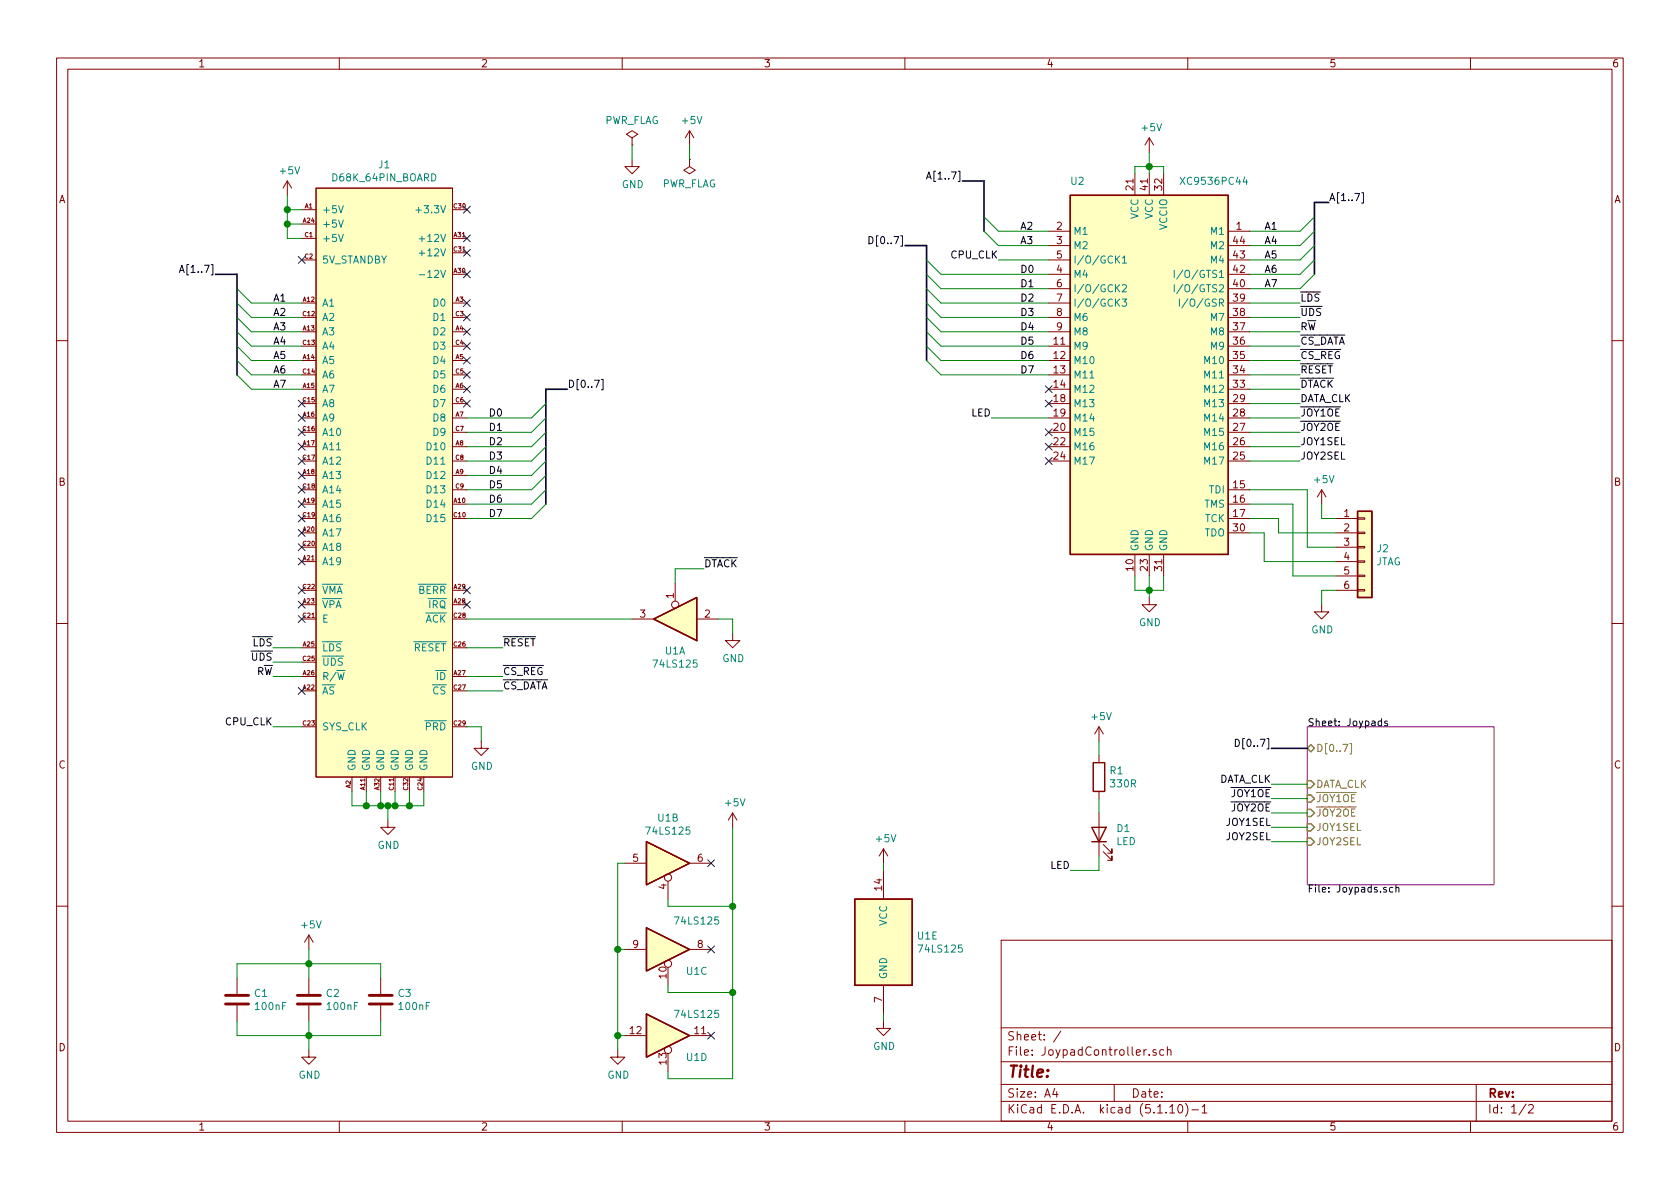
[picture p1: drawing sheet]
<svg xmlns="http://www.w3.org/2000/svg" width="297mm" height="210mm" viewBox="0 0 297 210" stroke-linecap="round" stroke-linejoin="round" font-family="sans-serif">
<g fill="none" stroke="#840000" stroke-width=".18">
<path d="M10 10.3h277v189.9h-277zM12 12.2h273v186.1h-273zM60 10.3v1.9M110 10.3v1.9M160 10.3v1.9M210 10.3v1.9M260 10.3v1.9M50.8 32l-.8 1.3M50.8 32v2.5M50.8 32l.8 1.3M53.3 37.1h2.6M53.3 39.6h2.6"/>
<path d="M55.9 33.3h24.1v104.1h-24.1zM80 37.1h2.5M111.8 28.2v1.3h1.2l-1.2 1.2-1.3-1.2h1.3M111.8 24.4l1-.7-1-.6-1.1 .6 1.1 .7v1.2M111.8 25.6h.1M121.9 28.2v1.3l1 .6-1 .6-1-.6 1-.6M121.9 28.2h.1M121.9 23.1l-.7 1.3M121.9 23.1v2.5M121.9 23.1l.8 1.3M200.7 30.7v3.8M203.2 24.4v2.5"/>
<path d="M203.2 30.7v3.8M203.2 24.4l-.8 1.2M203.2 24.4l.8 1.2M205.7 30.7v3.8M53.3 58.7h2.6M53.3 56.1h2.6M53.3 53.6h2.6M53.3 46h2.6M53.3 42.2h2.6M80 58.7h2.5M80 56.1h2.5M80 53.6h2.5"/>
<path d="M80 48.5h2.5M80 42.2h2.5M80 44.7h2.5M185.4 40.9h3.8M185.4 43.4h3.8M185.4 58.7h3.8M185.4 56.1h3.8M185.4 53.6h3.8M185.4 48.5h3.8M185.4 51h3.8M185.4 46h3.8M217.2 40.9h3.8"/>
<path d="M217.2 43.4h3.8M217.2 58.7h3.8M217.2 56.1h3.8M217.2 53.6h3.8M217.2 48.5h3.8M217.2 51h3.8M217.2 46h3.8M10 60.2h2M53.3 61.2h2.6M53.3 63.7h2.6M53.3 66.3h2.6M53.3 68.8h2.6"/>
<path d="M53.3 71.4h2.6M53.3 73.9h2.6M53.3 76.4h2.6M53.3 79h2.6M80 61.2h2.5M80 63.7h2.5M80 66.3h2.5M80 68.8h2.5M80 71.4h2.5M80 73.9h2.5M80 76.4h2.5M80 79h2.5"/>
<path d="M185.4 61.2h3.8M185.4 63.7h3.8M185.4 66.3h3.8M185.4 68.8h3.8M185.4 71.4h3.8M185.4 73.9h3.8M185.4 76.4h3.8M185.4 79h3.8M217.2 61.2h3.8M217.2 63.7h3.8M217.2 66.3h3.8M217.2 68.8h3.8"/>
<path d="M217.2 71.4h3.8M217.2 73.9h3.8M217.2 76.4h3.8M217.2 79h3.8M285 60.2h2M53.3 86.6h2.6M53.3 89.1h2.6M53.3 91.7h2.6M53.3 81.5h2.6M53.3 94.2h2.6M53.3 96.8h2.6M53.3 99.3h2.6"/>
<path d="M53.3 84.1h2.6M80 86.6h2.5M80 89.1h2.5M80 91.7h2.5M80 81.5h2.5M80 84.1h2.5M185.4 81.5h3.8M200.7 98v3.8M203.2 98v3.8M205.7 98v3.8M217.2 86.6h3.8M217.2 89.1h3.8"/>
<path d="M217.2 91.7h3.8M217.2 81.5h3.8M217.2 94.2h3.8M233.7 86.6l-.8 1.3M233.7 86.6v2.5M233.7 86.6l.7 1.3M236.2 91.7h3.8M236.2 94.2h3.8M236.2 96.8h3.8M236.2 99.3h3.8M240 99.2h1.3v.2h-1.3zM240 94.1h1.3v.3h-1.3z"/>
<path d="M240 91.6h1.3v.2h-1.3zM240 96.6h1.3v.3h-1.3zM10 110.3h2M53.3 109.5h2.6M53.3 104.4h2.6M53.3 106.9h2.6M53.3 114.5h2.6M53.3 119.6h2.6M53.3 117.1h2.6M80 109.5h2.5M80 104.4h2.5M80 106.9h2.5"/>
<path d="M80 114.5h2.5M80 119.6h2.5M111.8 109.5h3.8M119.4 103.1v3.2M123.2 109.5h3.8M129.5 112v1.3h1.3l-1.3 1.2-1.2-1.2h1.2M203.2 105.7v1.2h1.3l-1.3 1.3-1.3-1.3h1.3M233.7 106.9v1.3h1.2l-1.2 1.3-1.3-1.3h1.3M236.2 101.8h3.8M236.2 104.4h3.8M240 101.7h1.3v.3h-1.3zM240 104.3h1.3v.2h-1.3z"/>
<path d="M285 110.3h2M53.3 122.2h2.6M53.3 128.5h2.6M62.2 137.4v2.5M64.8 137.4v2.5M67.3 137.4v2.5M69.8 137.4v2.5M72.4 137.4v2.5M74.9 137.4v2.5M80 122.2h2.5M80 128.5h2.5M85.1 131.1v1.2h1.3l-1.3 1.3-1.3-1.3h1.3"/>
<path d="M194.3 128.5v2.6M194.3 133.6v1.3M194.3 139.9v1.3M194.3 128.5l-.8 1.3M194.3 128.5l.8 1.3M68.6 145v1.3h1.2l-1.2 1.3-1.3-1.3h1.3M110.5 152.6h3.8M118.1 155.8v3.2M121.9 152.6h3.8M129.5 143.8l-.7 1.2M129.5 143.8v2.5M129.5 143.8l.8 1.2"/>
<path d="M156.2 150.1v2.5M156.2 153.9v5.1M156.2 150.1l-.8 1.3M156.2 150.1l.8 1.3M194.3 143.8v7.6M195.1 150.6l1.5 1.5v-.7v.7h-.8M195.1 149.3l1.5 1.6v-.8v.8h-.8M10 160.2h2M41.9 173v2.8M41.9 177.8v2.8M54.6 165.3l-.8 1.3M54.6 165.3v2.6"/>
<path d="M54.6 173v2.8M54.6 177.8v2.8M54.6 165.3l.8 1.3M67.3 173v2.8M67.3 177.8v2.8M110.5 167.9h3.8M118.1 171.1v3.1M121.9 167.9h3.8M156.2 174.2v5.1M177 166.3h108v32h-108zM285 160.2h2M54.6 185.7v1.2h1.3l-1.3 1.3-1.3-1.3h1.3"/>
<path d="M60 198.3v1.9M109.2 185.7v1.2h1.3l-1.3 1.3-1.3-1.3h1.3M110 198.3v1.9M110.5 183.1h3.8M118.1 186.3v3.2M121.9 183.1h3.8M156.2 180.6v1.3h1.3l-1.3 1.2-1.3-1.2h1.3M160 198.3v1.9M177 194.8h108M177 191.8h108M177 187.8h108M177 181.8h108"/>
<path d="M186.5 192.5l-.4 1h1M186.8 193v1M187.6 182.3l-1.3 2M197 191.8v3M203.2 186.5v.1M204.4 185.7l-.4-.1-.2 .2 .1 .2 .5 .2v.3h-.6M205.8 185.7l-.5-.1-.2 .3v.6l.2 .1 .5-.1M206.4 185.7l.2-.1 .4 .1v.9M206.4 185.1v1.5M206.8 195.8l.5-.5v1.5M206.8 196.8h.9M208.5 195.4l.1-.1a.8 .8 0 0 1 .5 .8 .8 .8 0 0 1-.5 .7 1 1 0 0 1-.1-1.4z"/>
<path d="M209.6 195.1a1.71 1.71 0 0 1 0 2.3M210 198.3v1.9M210.7 196.3h1.2M212.5 195.8l.5-.5v1.5M212.5 196.8h.9M260 198.3v1.9M261 191.8v6.5M269.8 195.2l-1.2 2M270.3 195.5l.2-.2h.3l.3 .5-.9 1h.9"/>
<circle cx="119.4" cy="106.9" r=".63"/>
<circle cx="118.1" cy="155.2" r=".63"/>
<circle cx="118.1" cy="170.4" r=".63"/>
<circle cx="118.1" cy="185.7" r=".63"/>
</g>
<path d="M231.1 128.5h33.1v28h-33.1z" fill="none" stroke="#840084" stroke-width=".18"/>
<g fill="none" stroke="#000" stroke-width=".18">
<path d="M163.8 31.7l.4-1.3 .4 1.3M163.9 31.3h.6M240.8 34.1h.3v1.8h-.3M31.7 48.2l.5-1.3 .4 1.3M31.9 47.8h.5M153.6 41.8a.64 .64 0 0 1 .8 .7 .64 .64 0 0 1-.8 .6zM106.3 67.1h.3v1.8h-.3M218.4 130.7a.64 .64 0 0 1 .7 .7 .64 .64 0 0 1-.7 .6zM244.3 127.6l-.4-.1-.2 .2 .1 .6h.5M244.3 127.1v1.2M245.3 127.6l-.3-.1-.2 .2 .1 .2 .4 .1v.3h-.5M246.3 157l-.4-.1-.2 .2 .1 .6h.5"/>
<path d="M246.8 157l.2-.1 .3 .1v.8M246.8 156.5v1.3"/>
</g>
<path d="M231.1 138h.7l.6 .7-.6 .6h-.7zM231.1 132.3l.7-.6 .6 .6-.6 .7zM231.1 145.7h.7l.6 .6-.6 .6h-.7zM231.1 148.2h.7l.6 .6-.6 .7h-.7zM231.1 140.6h.7l.6 .6-.6 .7h-.7zM231.1 143.1h.7l.6 .7-.6 .6h-.7z" fill="none" stroke="#848400" stroke-width=".25"/>
<path d="M238.7 131.5h.3v1.8h-.3" fill="none" stroke="#848400" stroke-width=".18"/>
<path d="M39.9 177.5h4M39.9 176h4M52.6 177.5h4M52.6 176h4M65.3 177.5h4M65.3 176h4" fill="none" stroke="#840000" stroke-width=".51"/>
<g fill="#ffffc2" stroke="#ffffc2" stroke-width=".18">
<path d="M114.3 164.1l7.6 3.8-7.6 3.8z"/>
<path d="M114.3 148.8l7.6 3.8-7.6 3.9z"/>
<path d="M115.6 109.5l7.6-3.8v7.6z"/>
<path d="M189.2 34.5h28v63.5h-28z"/>
<path d="M151.1 159h10.2v15.2h-10.2z"/>
<path d="M240 90.4h2.6v15.3h-2.6z"/>
<path d="M55.9 33.3h24.1v104.1h-24.1z"/>
<path d="M114.3 179.3l7.6 3.8-7.6 3.8z"/>
</g>
<path d="M189.2 34.5h28v63.5h-28zM240 90.4h2.6v15.3h-2.6zM115.6 109.5l7.6-3.8v7.6zM193.3 134.9h2v5h-2zM114.3 148.8l7.6 3.8-7.6 3.9zM151.1 159h10.2v15.2h-10.2zM193 146.3h2.6l-1.3 2.5zM193 148.8h2.6M114.3 164.1l7.6 3.8-7.6 3.8zM114.3 179.3l7.6 3.8-7.6 3.8z" fill="none" stroke="#840000" stroke-width=".25"/>
<g fill="none" stroke="#008484" stroke-width=".18">
<path d="M59.9 36.4l.4 1.2 .4-1.2M59.9 38.9l.4 1.3 .4-1.3M73.5 37.2h1M59.9 41.4l.4 1.3 .4-1.3M74.1 48.6h1M74.1 42.2h1M74.1 44.8h1M197.4 45.8l.6 .7M197.4 50.9l.6 .7M197.4 53.4l.6 .7M198 45.3l-.8 .7M198 50.3l-.8 .8"/>
<path d="M198 52.9l-.8 .7M198.4 52.9h.8l-.4 .5 .3 .1 .1 .4-.3 .2-.5-.1M198.5 45.6l.3-.3v1.2M198.5 50.5l.4-.2 .3 .4-.8 .9h.8M198.5 46.5h.7M207.6 47.8v1.3M207.6 50.3v1.3M208.5 52.9v1.2M209.1 50.3l-1 1.6M209.1 47.7l-1 1.7M210 52.8l-1 1.7M59.6 118.6h1.4"/>
</g>
<path d="M170.2 32h3.8v8.9M234.9 35.8h-2.5v12.7M38.1 48.5h3.8v17.8M160 43.4h3.8v20.3M100.3 68.8h-3.8v20.3M224.8 132.3h6.3" fill="none" stroke="#000084" stroke-width=".3"/>
<g fill="none" stroke="#008400" stroke-width=".18">
<path d="M50.8 34.5v7.7h2.5M50.8 39.6h2.5M50.8 37.1h2.5M111.8 25.6v2.6M121.9 25.6v2.6M174 38.3l2.5 2.6h8.9M200.7 30.7v-1.2h5v1.2M203.2 26.9v3.8M232.4 38.3l-2.5 2.6h-8.9M41.9 51l2.5 2.6h8.9M41.9 53.6l2.5 2.5h8.9M41.9 56.1l2.5 2.6h8.9"/>
<path d="M41.9 58.7l2.5 2.5h8.9M163.8 51l2.6 2.6h19M163.8 53.6l2.6 2.5h19M163.8 56.1l2.6 2.6h19M163.8 58.7l2.6 2.5h19M163.8 48.5l2.6 2.5h19M163.8 46l2.6 2.5h19M174 40.9l2.5 2.5h8.9M176.5 46h8.9M221 53.6h8.9M221 56.1h8.9M221 58.7h8.9"/>
<path d="M232.4 48.5l-2.5 2.5h-8.9M232.4 46l-2.5 2.5h-8.9M232.4 43.4l-2.5 2.6h-8.9M232.4 40.9l-2.5 2.5h-8.9M41.9 66.3l2.5 2.5h8.9M41.9 61.2l2.5 2.5h8.9M41.9 63.7l2.5 2.6h8.9M96.5 79l-2.5 2.5h-11.5M96.5 73.9l-2.5 2.5h-11.5M96.5 71.4l-2.5 2.5h-11.5M96.5 76.4l-2.5 2.6h-11.5M163.8 61.2l2.6 2.5h19"/>
<path d="M163.8 63.7l2.6 2.6h19M175.3 73.9h10.1M221 68.8h8.9M221 61.2h8.9M221 63.7h8.9M221 66.3h8.9M221 71.4h8.9M221 76.4h8.9M221 73.9h8.9M221 79h8.9M96.5 81.5l-2.5 2.6h-11.5M96.5 84.1l-2.5 2.5h-11.5"/>
<path d="M96.5 86.6l-2.5 2.5h-11.5M96.5 89.1l-2.5 2.6h-11.5M221 94.2h2.5v5.1h12.7M221 91.7h5.1v2.5h10.1M221 81.5h8.9M221 86.6h10.1v10.2h5.1M221 89.1h7.6v12.7h7.6M233.7 89.1v2.6h2.5M48.3 119.6h5M48.3 117.1h5M48.3 114.5h5M82.5 119.6h6.4"/>
<path d="M82.5 114.5h6.4M82.5 109.5h29.3M124.5 100.6h-5.1v2.5M127 109.5h2.5v2.5M200.7 101.8v2.6h5v-2.6M203.2 101.8v3.9M236.2 104.4h-2.5v2.5M48.3 128.5h5M62.2 139.9v2.6h12.7v-2.6M64.8 139.9v2.6M67.3 139.9v2.6M69.8 139.9v2.6"/>
<path d="M72.4 139.9v2.6M82.5 128.5h2.6v2.6M82.5 122.2h6.4M194.3 131.1v2.5M224.8 138.7h6.3M68.6 142.5v2.5M110.5 152.6h-1.3v33.1M118.1 159v1.3h11.4M129.5 146.3v44.4h-11.4v-1.2M156.2 152.6v1.3M194.3 151.4v2.5h-5.1M194.3 141.2v2.6"/>
<path d="M224.8 148.8h6.3M224.8 146.3h6.3M224.8 143.8h6.3M224.8 141.2h6.3M41.9 173v-2.6h25.4v2.6M54.6 167.9v5.1M109.2 167.9h1.3M118.1 174.2v1.3h11.4M156.2 179.3v1.3M41.9 180.6v2.5h25.4v-2.5M54.6 180.6v5.1M109.2 183.1h1.3"/>
</g>
<g fill="#008400" stroke="#008400" stroke-width=".25">
<circle cx="54.6" cy="170.4" r=".51"/>
<circle cx="72.4" cy="142.5" r=".51"/>
<circle cx="203.2" cy="104.4" r=".51"/>
<circle cx="69.9" cy="142.5" r=".51"/>
<circle cx="67.3" cy="142.5" r=".51"/>
<circle cx="64.8" cy="142.5" r=".51"/>
<circle cx="203.2" cy="29.5" r=".51"/>
<circle cx="129.5" cy="160.3" r=".51"/>
<circle cx="50.8" cy="37.1" r=".51"/>
<circle cx="68.6" cy="142.5" r=".51"/>
<circle cx="50.8" cy="39.6" r=".51"/>
<circle cx="129.5" cy="175.5" r=".51"/>
<circle cx="109.2" cy="183.1" r=".51"/>
<circle cx="109.2" cy="167.9" r=".51"/>
<circle cx="54.6" cy="183.1" r=".51"/>
</g>
<g fill="none" stroke="#000084" stroke-width=".18">
<path d="M81.9 36.5l1.3 1.2M83.2 36.5l-1.3 1.2M52.7 45.4l1.2 1.2M53.9 45.4l-1.2 1.2M81.9 53l1.3 1.2M81.9 47.9l1.3 1.2M81.9 44.1l1.3 1.2M81.9 41.5l1.3 1.3M81.9 58.1l1.3 1.2M81.9 55.5l1.3 1.2M83.2 53l-1.3 1.2M83.2 47.9l-1.3 1.2"/>
<path d="M83.2 41.5l-1.3 1.3M83.2 44.1l-1.3 1.2M83.2 58.1l-1.3 1.2M83.2 55.5l-1.3 1.2M52.7 78.4l1.2 1.2M52.7 70.8l1.2 1.2M52.7 73.3l1.2 1.2M52.7 75.8l1.2 1.3M53.9 78.4l-1.2 1.2M53.9 70.8l-1.2 1.2M53.9 73.3l-1.2 1.2M53.9 75.8l-1.2 1.3"/>
<path d="M81.9 68.2l1.3 1.2M81.9 70.8l1.3 1.2M81.9 65.7l1.3 1.2M81.9 63.1l1.3 1.3M81.9 60.6l1.3 1.2M83.2 68.2l-1.3 1.2M83.2 70.8l-1.3 1.2M83.2 65.7l-1.3 1.2M83.2 63.1l-1.3 1.3M83.2 60.6l-1.3 1.2M184.8 68.2l1.2 1.2M184.8 70.8l1.2 1.2"/>
<path d="M184.8 75.8l1.2 1.3M184.8 78.4l1.2 1.2M186 68.2l-1.2 1.2M186 70.8l-1.2 1.2M186 75.8l-1.2 1.3M186 78.4l-1.2 1.2M52.7 88.5l1.2 1.3M52.7 98.7l1.2 1.2M52.7 96.2l1.2 1.2M52.7 93.6l1.2 1.2M52.7 91.1l1.2 1.2M52.7 86l1.2 1.2"/>
<path d="M52.7 83.5l1.2 1.2M52.7 80.9l1.2 1.2M53.9 88.5l-1.2 1.3M53.9 98.7l-1.2 1.2M53.9 96.2l-1.2 1.2M53.9 93.6l-1.2 1.2M53.9 91.1l-1.2 1.2M53.9 86l-1.2 1.2M53.9 83.5l-1.2 1.2M53.9 80.9l-1.2 1.2M184.8 80.9l1.2 1.2M186 80.9l-1.2 1.2"/>
<path d="M52.7 108.9l1.2 1.2M52.7 106.3l1.2 1.2M52.7 103.8l1.2 1.2M53.9 108.9l-1.2 1.2M53.9 106.3l-1.2 1.2M53.9 103.8l-1.2 1.2M81.9 106.3l1.3 1.2M81.9 103.8l1.3 1.2M83.2 106.3l-1.3 1.2M83.2 103.8l-1.3 1.2M52.7 121.6l1.2 1.2M53.9 121.6l-1.2 1.2"/>
<path d="M125.1 152l1.2 1.3M126.3 152l-1.2 1.3M125.1 167.3l1.2 1.2M126.3 167.3l-1.2 1.2M125.1 182.5l1.2 1.2M126.3 182.5l-1.2 1.2"/>
</g>
<text font-size="2.8" fill="#840000" x="178" y="190.5">Title:</text>
<g font-size="2.1" fill="#840000">
<text x="178" y="184">Sheet: /</text>
<text x="178" y="186.7">File: JoypadController.sch</text>
<text x="178" y="196.9">KiCad E.D.A. kicad (5.1.10)-1</text>
<text x="178" y="194.1">Size: A4</text>
<text x="200" y="194.1">Date:</text>
<text x="263" y="194.1">Rev:</text>
<text x="263" y="196.9">Id: 1/2</text>
</g>
<g font-size="1.8" fill="#840000">
<text x="35" y="11.9">1</text>
<text x="85" y="11.9">2</text>
<text x="135" y="11.9">3</text>
<text x="185" y="11.9">4</text>
<text x="235" y="11.9">5</text>
<text x="285" y="11.9">6</text>
<text x="10.4" y="35.9">A</text>
<text x="200.4" y="33.6" transform="rotate(-90 200.4 33.6)">21</text>
<text x="202.9" y="33.6" transform="rotate(-90 202.9 33.6)">41</text>
<text x="205.5" y="33.6" transform="rotate(-90 205.5 33.6)">32</text>
<text x="285.4" y="35.9">A</text>
<text x="186.8" y="40.6">2</text>
<text x="218.6" y="40.6">1</text>
<text x="186.8" y="43.2">3</text>
<text x="186.8" y="45.7">5</text>
<text x="218.1" y="45.7">43</text>
<text x="218.1" y="43.2">44</text>
<text x="186.8" y="48.3">4</text>
<text x="186.8" y="50.8">6</text>
<text x="186.8" y="53.3">7</text>
<text x="218.1" y="53.3">39</text>
<text x="218.1" y="50.8">40</text>
<text x="218.1" y="48.3">42</text>
<text x="186.8" y="55.9">8</text>
<text x="186.8" y="58.4">9</text>
<text x="218.1" y="58.4">37</text>
<text x="218.1" y="55.9">38</text>
<text x="186.4" y="61">11</text>
<text x="186.4" y="63.5">12</text>
<text x="218.1" y="63.5">35</text>
<text x="218.1" y="61">36</text>
<text x="186.4" y="66">13</text>
<text x="186.4" y="68.6">14</text>
<text x="186.4" y="71.1">18</text>
<text x="218.1" y="71.1">29</text>
<text x="218.1" y="68.6">33</text>
<text x="218.1" y="66">34</text>
<text x="186.4" y="73.7">19</text>
<text x="186.4" y="76.2">20</text>
<text x="218.1" y="76.2">27</text>
<text x="218.1" y="73.7">28</text>
<text x="186.4" y="78.7">22</text>
<text x="186.4" y="81.3">24</text>
<text x="218.1" y="81.3">25</text>
<text x="218.1" y="78.7">26</text>
<text x="10.4" y="85.9">B</text>
<text x="218.1" y="86.4">15</text>
<text x="218.1" y="88.9">16</text>
<text x="285.4" y="85.9">B</text>
<text x="218.1" y="91.4">17</text>
<text x="218.1" y="94">30</text>
<text x="237.6" y="91.4">1</text>
<text x="237.6" y="94">2</text>
<text x="200.4" y="100.9" transform="rotate(-90 200.4 100.9)">10</text>
<text x="202.9" y="100.9" transform="rotate(-90 202.9 100.9)">23</text>
<text x="205.5" y="100.9" transform="rotate(-90 205.5 100.9)">31</text>
<text x="237.6" y="96.5">3</text>
<text x="237.6" y="99.1">4</text>
<text x="237.6" y="101.6">5</text>
<text x="119.1" y="105.8" transform="rotate(-90 119.1 105.8)">1</text>
<text x="237.6" y="104.1">6</text>
<text x="113.2" y="109.2">3</text>
<text x="124.6" y="109.2">2</text>
<text x="10.4" y="135.9">C</text>
<text x="285.4" y="135.9">C</text>
<text x="111.9" y="152.4">5</text>
<text x="123.3" y="152.4">6</text>
<text x="117.9" y="157.2" transform="rotate(-90 117.9 157.2)">4</text>
<text x="156" y="157.4" transform="rotate(-90 156 157.4)">14</text>
<text x="111.9" y="167.6">9</text>
<text x="123.3" y="167.6">8</text>
<text x="117.9" y="173" transform="rotate(-90 117.9 173)">10</text>
<text x="156" y="177.3" transform="rotate(-90 156 177.3)">7</text>
<text x="10.4" y="185.9">D</text>
<text x="111.4" y="182.9">12</text>
<text x="122.9" y="182.9">11</text>
<text x="285.4" y="185.9">D</text>
<text x="117.9" y="188.2" transform="rotate(-90 117.9 188.2)">13</text>
<text x="35" y="199.9">1</text>
<text x="85" y="199.9">2</text>
<text x="135" y="199.9">3</text>
<text x="185" y="199.9">4</text>
<text x="235" y="199.9">5</text>
<text x="285" y="199.9">6</text>
</g>
<g font-size="1.8" fill="#008484">
<text x="106.8" y="21.9">PWR_FLAG</text>
<text x="120.7" y="21.9">+5V</text>
<text x="202" y="23.2">+5V</text>
<text x="67" y="29.8">J1</text>
<text x="49.6" y="30.8">+5V</text>
<text x="59" y="32.1">D68K_64PIN_BOARD</text>
<text x="109.9" y="33.3">GND</text>
<text x="116.9" y="33.1">PWR_FLAG</text>
<text x="189.4" y="32.7">U2</text>
<text x="209.2" y="32.7">XC9536PC44</text>
<text x="56.9" y="37.7">+5V</text>
<text x="56.9" y="40.3">+5V</text>
<text x="74.3" y="37.7">+3.3V</text>
<text x="189.7" y="41.5">M1</text>
<text x="201.3" y="38.8" transform="rotate(-90 201.3 38.8)">VCC</text>
<text x="203.8" y="38.8" transform="rotate(-90 203.8 38.8)">VCC</text>
<text x="206.4" y="40.7" transform="rotate(-90 206.4 40.7)">VCCIO</text>
<text x="214.2" y="41.5">M1</text>
<text x="56.9" y="42.8">+5V</text>
<text x="56.9" y="46.6">5V_STANDBY</text>
<text x="74.8" y="42.8">+12V</text>
<text x="74.8" y="45.3">+12V</text>
<text x="189.7" y="44.1">M2</text>
<text x="189.7" y="46.6">I/O/GCK1</text>
<text x="214.2" y="46.6">M4</text>
<text x="214.2" y="44.1">M2</text>
<text x="75.3" y="49.1">-12V</text>
<text x="189.7" y="49.1">M4</text>
<text x="189.7" y="51.7">I/O/GCK2</text>
<text x="209.2" y="51.7">I/O/GTS2</text>
<text x="209.2" y="49.1">I/O/GTS1</text>
<text x="56.9" y="54.2">A1</text>
<text x="56.9" y="59.3">A3</text>
<text x="56.9" y="56.8">A2</text>
<text x="76.7" y="54.2">D0</text>
<text x="76.7" y="59.3">D2</text>
<text x="76.7" y="56.8">D1</text>
<text x="189.7" y="54.2">I/O/GCK3</text>
<text x="189.7" y="56.8">M6</text>
<text x="189.7" y="59.3">M8</text>
<text x="210" y="54.2">I/O/GSR</text>
<text x="214.2" y="59.3">M8</text>
<text x="214.2" y="56.8">M7</text>
<text x="56.9" y="64.4">A5</text>
<text x="56.9" y="61.8">A4</text>
<text x="76.7" y="64.4">D4</text>
<text x="76.7" y="61.8">D3</text>
<text x="189.7" y="61.8">M9</text>
<text x="189.7" y="64.4">M10</text>
<text x="213.2" y="64.4">M10</text>
<text x="214.2" y="61.8">M9</text>
<text x="56.9" y="69.5">A7</text>
<text x="56.9" y="66.9">A6</text>
<text x="76.7" y="69.5">D6</text>
<text x="76.7" y="66.9">D5</text>
<text x="189.7" y="66.9">M11</text>
<text x="189.7" y="69.5">M12</text>
<text x="213.2" y="69.5">M12</text>
<text x="213.2" y="66.9">M11</text>
<text x="56.9" y="74.5">A9</text>
<text x="56.9" y="72">A8</text>
<text x="56.9" y="77.1">A10</text>
<text x="76.7" y="74.5">D8</text>
<text x="76.7" y="72">D7</text>
<text x="76.7" y="77.1">D9</text>
<text x="189.7" y="72">M13</text>
<text x="189.7" y="74.5">M14</text>
<text x="189.7" y="77.1">M15</text>
<text x="213.2" y="77.1">M15</text>
<text x="213.2" y="74.5">M14</text>
<text x="213.2" y="72">M13</text>
<text x="56.9" y="79.6">A11</text>
<text x="56.9" y="82.2">A12</text>
<text x="75.7" y="79.6">D10</text>
<text x="75.7" y="82.2">D11</text>
<text x="189.7" y="79.6">M16</text>
<text x="189.7" y="82.2">M17</text>
<text x="213.2" y="82.2">M17</text>
<text x="213.2" y="79.6">M16</text>
<text x="56.9" y="84.7">A13</text>
<text x="56.9" y="89.8">A15</text>
<text x="56.9" y="87.2">A14</text>
<text x="75.7" y="89.8">D14</text>
<text x="75.7" y="84.7">D12</text>
<text x="75.7" y="87.2">D13</text>
<text x="212.9" y="89.8">TMS</text>
<text x="213.8" y="87.2">TDI</text>
<text x="232.5" y="85.4">+5V</text>
<text x="56.9" y="94.9">A17</text>
<text x="56.9" y="92.3">A16</text>
<text x="75.7" y="92.3">D15</text>
<text x="212.9" y="94.9">TDO</text>
<text x="213" y="92.3">TCK</text>
<text x="56.9" y="99.9">A19</text>
<text x="56.9" y="97.4">A18</text>
<text x="201.3" y="97.5" transform="rotate(-90 201.3 97.5)">GND</text>
<text x="203.8" y="97.5" transform="rotate(-90 203.8 97.5)">GND</text>
<text x="206.4" y="97.5" transform="rotate(-90 206.4 97.5)">GND</text>
<text x="243.2" y="100">JTAG</text>
<text x="243.5" y="97.7">J2</text>
<text x="56.9" y="107.6">VPA</text>
<text x="56.9" y="105">VMA</text>
<text x="74" y="105">BERR</text>
<text x="75.8" y="107.6">IRQ</text>
<text x="56.9" y="110.1">E</text>
<text x="75.2" y="110.1">ACK</text>
<text x="201.4" y="110.7">GND</text>
<text x="231.9" y="112">GND</text>
<text x="56.9" y="115.2">LDS</text>
<text x="56.9" y="117.7">UDS</text>
<text x="73.1" y="115.2">RESET</text>
<text x="115.8" y="118.1">74LS125</text>
<text x="117.6" y="115.7">U1A</text>
<text x="127.7" y="117.1">GND</text>
<text x="56.9" y="122.8">AS</text>
<text x="56.9" y="120.3">R/W</text>
<text x="76.5" y="122.8">CS</text>
<text x="77.2" y="120.3">ID</text>
<text x="56.9" y="129.2">SYS_CLK</text>
<text x="75.3" y="129.2">PRD</text>
<text x="193.1" y="127.3">+5V</text>
<text x="62.9" y="136.4" transform="rotate(-90 62.9 136.4)">GND</text>
<text x="65.4" y="136.4" transform="rotate(-90 65.4 136.4)">GND</text>
<text x="67.9" y="136.4" transform="rotate(-90 67.9 136.4)">GND</text>
<text x="70.5" y="136.4" transform="rotate(-90 70.5 136.4)">GND</text>
<text x="73" y="136.4" transform="rotate(-90 73 136.4)">GND</text>
<text x="75.6" y="136.4" transform="rotate(-90 75.6 136.4)">GND</text>
<text x="83.3" y="136.1">GND</text>
<text x="196.3" y="136.9">R1</text>
<text x="128.3" y="142.6">+5V</text>
<text x="196.5" y="139.2">330R</text>
<text x="114.5" y="147.6">74LS125</text>
<text x="116.4" y="145.3">U1B</text>
<text x="155" y="148.9">+5V</text>
<text x="197.4" y="149.4">LED</text>
<text x="197.5" y="147.1">D1</text>
<text x="66.8" y="150.1">GND</text>
<text x="53.4" y="164.2">+5V</text>
<text x="119.6" y="163.5">74LS125</text>
<text x="156.8" y="163.7" transform="rotate(-90 156.8 163.7)">VCC</text>
<text x="162.3" y="166.1">U1E</text>
<text x="121.4" y="172.4">U1C</text>
<text x="156.8" y="173.2" transform="rotate(-90 156.8 173.2)">GND</text>
<text x="162.7" y="168.4">74LS125</text>
<text x="45" y="176.3">C1</text>
<text x="45.3" y="178.6">100nF</text>
<text x="57.7" y="176.3">C2</text>
<text x="58" y="178.6">100nF</text>
<text x="70.4" y="176.3">C3</text>
<text x="70.7" y="178.6">100nF</text>
<text x="119.6" y="180">74LS125</text>
<text x="154.4" y="185.7">GND</text>
<text x="52.8" y="190.7">GND</text>
<text x="107.4" y="190.7">GND</text>
<text x="121.4" y="187.6">U1D</text>
</g>
<g font-size="1.8">
<text x="164.8" y="31.7">A[1..7]</text>
<text x="234.9" y="35.6">A[1..7]</text>
<text x="180.3" y="40.6">A2</text>
<text x="223.5" y="40.6">A1</text>
<text x="154.6" y="43.2">D[0..7]</text>
<text x="168.2" y="45.7">CPU_CLK</text>
<text x="180.3" y="43.2">A3</text>
<text x="223.5" y="43.2">A4</text>
<text x="223.5" y="45.7">A5</text>
<text x="32.7" y="48.3">A[1..7]</text>
<text x="48.3" y="53.3">A1</text>
<text x="180.3" y="53.3">D2</text>
<text x="180.3" y="48.3">D0</text>
<text x="180.3" y="50.8">D1</text>
<text x="223.5" y="48.3">A6</text>
<text x="223.5" y="50.8">A7</text>
<text x="229.9" y="53.3">LDS</text>
<text x="48.3" y="55.9">A2</text>
<text x="48.3" y="58.4">A3</text>
<text x="180.3" y="55.9">D3</text>
<text x="180.3" y="58.4">D4</text>
<text x="229.9" y="58.4">RW</text>
<text x="229.9" y="55.9">UDS</text>
<text x="48.3" y="63.5">A5</text>
<text x="48.3" y="61">A4</text>
<text x="180.3" y="61">D5</text>
<text x="180.3" y="63.5">D6</text>
<text x="229.9" y="61">CS_DATA</text>
<text x="229.9" y="63.5">CS_REG</text>
<text x="48.3" y="68.6">A7</text>
<text x="48.3" y="66">A6</text>
<text x="100.3" y="68.6">D[0..7]</text>
<text x="180.3" y="66">D7</text>
<text x="229.9" y="66">RESET</text>
<text x="229.9" y="68.6">DTACK</text>
<text x="229.9" y="71.1">DATA_CLK</text>
<text x="86.4" y="73.7">D0</text>
<text x="86.4" y="76.2">D1</text>
<text x="171.7" y="73.7">LED</text>
<text x="229.9" y="76.2">JOY2OE</text>
<text x="229.9" y="73.7">JOY1OE</text>
<text x="86.4" y="78.7">D2</text>
<text x="86.4" y="81.3">D3</text>
<text x="86.4" y="83.8">D4</text>
<text x="229.9" y="78.7">JOY1SEL</text>
<text x="229.9" y="81.3">JOY2SEL</text>
<text x="86.4" y="86.4">D5</text>
<text x="86.4" y="88.9">D6</text>
<text x="86.4" y="91.4">D7</text>
<text x="124.5" y="100.3">DTACK</text>
<text x="44.5" y="116.8">UDS</text>
<text x="44.7" y="114.3">LDS</text>
<text x="45.3" y="119.4">RW</text>
<text x="88.9" y="114.3">RESET</text>
<text x="88.9" y="119.4">CS_REG</text>
<text x="88.9" y="121.9">CS_DATA</text>
<text x="39.9" y="128.3">CPU_CLK</text>
<text x="231.1" y="128.4">Sheet: Joypads</text>
<text x="219.4" y="132.1">D[0..7]</text>
<text x="215.3" y="138.4">DATA_CLK</text>
<text x="217.7" y="141">JOY1OE</text>
<text x="217.7" y="143.5">JOY2OE</text>
<text x="216.8" y="148.6">JOY2SEL</text>
<text x="216.8" y="146">JOY1SEL</text>
<text x="185.7" y="153.7">LED</text>
<text x="231.1" y="157.8">File: Joypads.sch</text>
</g>
<g font-size="1.8" fill="#848400">
<text x="232.7" y="133">D[0..7]</text>
<text x="232.7" y="139.3">DATA_CLK</text>
<text x="232.7" y="141.9">JOY1OE</text>
<text x="232.7" y="146.9">JOY1SEL</text>
<text x="232.7" y="149.5">JOY2SEL</text>
<text x="232.7" y="144.4">JOY2OE</text>
</g>
<g font-size="1.1" fill="#840000">
<text x="53.6" y="39.4">A24</text>
<text x="53.9" y="36.8">A1</text>
<text x="53.9" y="41.9">C1</text>
<text x="80.3" y="41.9">A31</text>
<text x="80.3" y="36.8">C30</text>
<text x="53.9" y="45.7">C2</text>
<text x="80.3" y="44.5">C31</text>
<text x="53.6" y="53.4">A12</text>
<text x="80.3" y="48.3">A30</text>
<text x="80.6" y="53.4">A3</text>
<text x="53.6" y="58.4">A13</text>
<text x="53.6" y="55.9">C12</text>
<text x="80.6" y="58.4">A4</text>
<text x="80.6" y="55.9">C3</text>
<text x="53.6" y="63.5">A14</text>
<text x="53.6" y="61">C13</text>
<text x="80.6" y="63.5">A5</text>
<text x="80.6" y="61">C4</text>
<text x="53.6" y="68.6">A15</text>
<text x="53.6" y="66.1">C14</text>
<text x="53.6" y="71.1">C15</text>
<text x="80.6" y="68.6">A6</text>
<text x="80.6" y="66.1">C5</text>
<text x="80.6" y="71.1">C6</text>
<text x="53.6" y="73.7">A16</text>
<text x="53.6" y="76.2">C16</text>
<text x="80.6" y="73.7">A7</text>
<text x="80.6" y="76.2">C7</text>
<text x="53.6" y="78.8">A17</text>
<text x="53.6" y="83.8">A18</text>
<text x="53.6" y="81.3">C17</text>
<text x="80.6" y="78.8">A8</text>
<text x="80.6" y="83.8">A9</text>
<text x="80.6" y="81.3">C8</text>
<text x="53.6" y="88.9">A19</text>
<text x="53.6" y="86.4">C18</text>
<text x="80.3" y="88.9">A10</text>
<text x="80.6" y="86.4">C9</text>
<text x="53.6" y="94">A20</text>
<text x="53.6" y="91.5">C19</text>
<text x="80.3" y="91.5">C10</text>
<text x="53.6" y="99.1">A21</text>
<text x="53.6" y="96.5">C20</text>
<text x="53.6" y="106.7">A23</text>
<text x="53.6" y="104.2">C22</text>
<text x="80.3" y="106.7">A28</text>
<text x="80.3" y="104.2">A29</text>
<text x="53.6" y="109.2">C21</text>
<text x="80.3" y="109.2">C28</text>
<text x="53.6" y="114.3">A25</text>
<text x="53.6" y="119.4">A26</text>
<text x="53.6" y="116.9">C25</text>
<text x="80.3" y="119.4">A27</text>
<text x="80.3" y="114.3">C26</text>
<text x="53.6" y="121.9">A22</text>
<text x="80.3" y="121.9">C27</text>
<text x="53.6" y="128.3">C23</text>
<text x="80.3" y="128.3">C29</text>
<text x="62" y="139.4" transform="rotate(-90 62 139.4)">A2</text>
<text x="64.5" y="139.7" transform="rotate(-90 64.5 139.7)">A11</text>
<text x="67.1" y="139.7" transform="rotate(-90 67.1 139.7)">A32</text>
<text x="69.6" y="139.7" transform="rotate(-90 69.6 139.7)">C11</text>
<text x="72.2" y="139.7" transform="rotate(-90 72.2 139.7)">C32</text>
<text x="74.7" y="139.7" transform="rotate(-90 74.7 139.7)">C24</text>
</g>
</svg>
